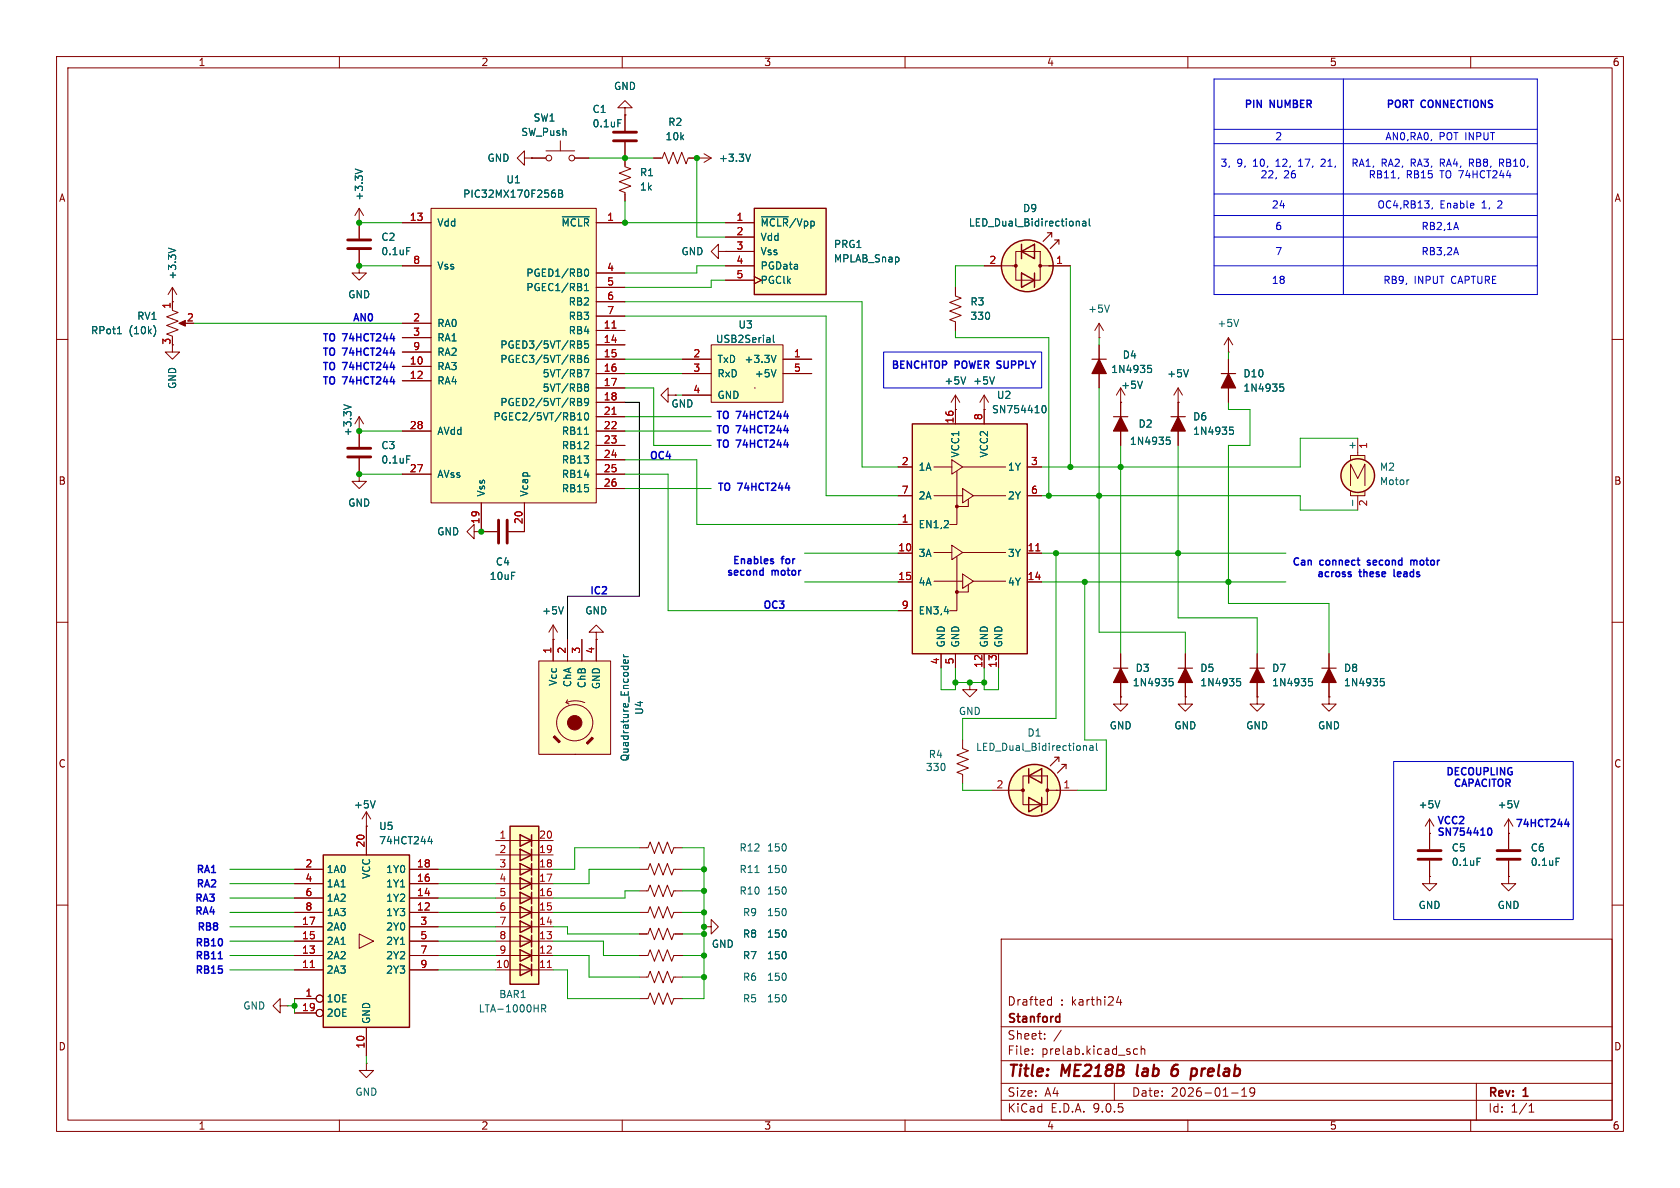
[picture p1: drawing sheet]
<svg xmlns="http://www.w3.org/2000/svg" width="297mm" height="210mm" viewBox="0 0 297 210" stroke-linecap="round" stroke-linejoin="round" font-family="sans-serif">
<g fill="none" stroke="#840000" stroke-width=".18">
<path d="M10 10h277v190h-277zM12 12h273v186h-273zM60 10v2M110 10v2M160 10v2M210 10v2M260 10v2M63.5 39.4h.1M63.5 36.8l-.8 1.3M63.5 36.8l.8 1.3M63.5 36.8v2.6M10 60h2"/>
<path d="M118.1 69.9v-1.3l-1.3 1.3 1.3 1.2v-1.2h1.3M119.4 69.9h.1M285 60h2M10 110h2M105.4 111.8h1.3l-1.3-1.3-1.3 1.3h1.3v1.2M105.4 113h.1M198.1 115.6v7.6M209.5 115.6v7.6M222.2 115.6v7.6M285 110h2M170.2 130.8v1.5l1 .4-2 .8 2 .7-2 .8 2 .8-2 .7 1 .4v1.5M171.4 120.7v1.2h1.3l-1.3 1.3-1.2-1.3h1.2"/>
<path d="M171.4 120.7h.1M222.2 123.2v1.3h1.3l-1.3 1.2-1.2-1.2h1.2M222.2 123.2h.1M234.9 123.2v1.3h1.3l-1.3 1.2-1.2-1.2h1.2M234.9 123.2h.1M113 149.9h1.6l.3-1.1 .8 2.1 .8-2.1 .7 2.1 .8-2.1 .7 2.1 .4-1h1.5M113 157.5h1.6l.3-1 .8 2 .8-2 .7 2 .8-2 .7 2 .4-1h1.5M113 153.7h1.6l.3-1 .8 2 .8-2 .7 2 .8-2 .7 2 .4-1h1.5M266.7 147.3h.1M266.7 154.9v1.3h1.3l-1.3 1.3-1.3-1.3h1.3M266.7 154.9h.1M266.7 144.8v5.3"/>
<path d="M266.7 152.1v2.8M266.7 144.8l-.8 1.3M266.7 144.8l.8 1.3M10 160h2M49.5 177.8v-1.3l-1.2 1.3 1.2 1.3v-1.3h1.3M50.8 177.8h.1M113 168.9h1.6l.3-1 .8 2 .8-2 .7 2 .8-2 .7 2 .4-1h1.5M113 161.3h1.6l.3-1 .8 2 .8-2 .7 2 .8-2 .7 2 .4-1h1.5M177 166h108v32h-108zM185.5 176.7l.4 .1M185.9 176.2v1.5M185.9 177.6l-.4 .1"/>
<path d="M197.7 176.1l-.3 1.1h.9M198.1 176.7v1M285 160h2M60 198v2M64.8 188v1.2h1.2l-1.2 1.3-1.3-1.3h1.3M64.8 188h.1M110 198v2M160 198v2M177 194.5h108M177 191.5h108M177 187.5h108M177 181.5h108"/>
<path d="M182.5 186.3v.1M182.5 185.5v.1M184.7 183.6v.1M184.7 182.8v.1M187.6 182.1l-1.3 2M197 191.5v3M201.1 185.5l-.4-.1-.3 .3v.4l.1 .2h.6M201.7 185.5l.3-.1 .3 .1 .1 .9M201.7 184.9v1.5M210 198v2M217.7 193.2h1.2M219.5 193.8h.9"/>
<path d="M219.5 192.7l.5-.4v1.5M221 192.4v.5l.1 .3h.4l.3-.3M221.7 192.4a.99 .99 0 0 1-.3 1.4h-.3M260 198v2M261 191.5v6.5M270.3 196.6h.9M270.3 195.5l.4-.4v1.5"/>
</g>
<path d="M201.2 188.2l-.2 1.9M208.1 189.1a.66 .66 0 0 0-1 .3M208.2 188.2a.91 .91 0 0 0-1 .9l-.1 .7 .1 .3a.66 .66 0 0 0 .9-.1M211.5 189l.1 .3-.2 .7" fill="none" stroke="#840000" stroke-width=".4"/>
<path d="M186.9 179.7l.4 .1M187.3 179.2v1.5M187.3 180.6l-.4 .1" fill="none" stroke="#840000" stroke-width=".3"/>
<path d="M264.7 150.4h4M264.7 151.9h4" fill="none" stroke="#840000" stroke-width=".51"/>
<path d="M62.8 29.9l1.3 .4M206.7 120h.6M218.7 120h.6M231.4 120h.6M206.9 120.4h.3l.2 .3-.1 .5h-.4M218.8 120.4h.3l.2 .3-.1 .5h-.4M231.5 120.4h.3l.2 .3-.1 .5h-.4M133.5 154.2h.7M268.5 141.5l-.4 1.3M275.1 151.7h.6" fill="none" stroke="#006464" stroke-width=".18"/>
<path d="M196.8 118.1h2.6M208.3 118.1h2.5M221 118.1h2.5" fill="none" stroke="#840000" stroke-width=".2"/>
<g fill="#840000" stroke="#840000" stroke-width=".2">
<path d="M198.1 118.1l1.3 2.6h-2.6z"/>
<path d="M209.5 118.1l1.3 2.6h-2.5z"/>
<path d="M222.2 118.1l1.3 2.6h-2.5z"/>
</g>
<path d="M90.2 146.1h5v27.9h-5z" fill="#ffffc2"/>
<g fill="none" stroke="#840000" stroke-width=".25">
<path d="M90.2 146.1h5v27.9h-5zM91.9 147.6l2.1 1-2.1 1zM91.9 150.1l2.1 1-2.1 1zM91.9 152.7l2.1 1-2.1 1zM91.9 155.2l2.1 1-2.1 1zM91.9 157.7l2.1 1.1-2.1 1zM94 147.6v2M94 150.1v2M94 152.7v2M94 155.2v2M94 157.7v2.1M91.9 160.3l2.1 1-2.1 1z"/>
<path d="M91.9 162.8l2.1 1-2.1 1zM91.9 165.4l2.1 1-2.1 1zM91.9 167.9l2.1 1-2.1 1zM91.9 170.4l2.1 1.1-2.1 1zM94 160.3v2M94 162.8v2M94 165.4v2M94 167.9v2M94 170.4v2.1"/>
</g>
<g fill="none" stroke="#840000" stroke-width=".18">
<path d="M209.5 123.2v1.3h1.3l-1.3 1.2-1.2-1.2h1.2M209.5 123.2h.1M87.6 148.6h10.2M87.6 151.1h10.2M87.6 153.7h10.2M87.6 158.8h10.2M87.6 156.2h10.2M252.7 147.3v2.8M252.7 152.1v2.8M87.6 163.8h10.2M87.6 166.4h10.2M87.6 168.9h10.2"/>
<path d="M87.6 171.5h10.2M87.6 161.3h10.2M113 176.5h1.6l.3-1 .8 2 .8-2 .7 2 .8-2 .7 2 .4-1h1.5M113 165.1h1.6l.3-1 .8 2 .8-2 .7 2 .8-2 .7 2 .4-1h1.5M113 172.7h1.6l.3-1 .8 2 .8-2 .7 2 .8-2 .7 2 .4-1h1.5"/>
</g>
<path d="M96.8 171h.7" fill="none" stroke="#a90000" stroke-width=".18"/>
<path d="M261.1 151.7h.6M95.8 178.3l.6-.1 .1-.2-.1-.3-.6-.1v1.3M96.1 178.3l.4 .6" fill="none" stroke="#006464" stroke-width=".18"/>
<path d="M250.7 150.4h4.1M250.7 151.9h4.1" fill="none" stroke="#840000" stroke-width=".51"/>
<path d="M57.1 151.1h15.3v30.5h-15.3z" fill="#ffffc2"/>
<g fill="none" stroke="#840000" stroke-width=".18">
<path d="M63.5 39.4v2.8M63.5 47v1.3h1.3l-1.3 1.2-1.3-1.2h1.3M63.5 47h.1M63.5 44.2v2.8M63.5 76.2h.1M63.5 73.7v2.5M63.5 73.7l-.8 1.2M63.5 73.7l.8 1.2M63.5 83.8v1.3h1.3l-1.3 1.3-1.3-1.3h1.3M63.5 83.8h.1M52.1 153.7h5M52.1 156.2h5"/>
<path d="M52.1 158.8h5M64.8 146.1v5M72.4 153.7h5.1M72.4 156.2h5.1M72.4 158.8h5.1M52.1 161.3h5M52.1 163.8h5M52.1 166.4h5M52.1 168.9h5M52.1 171.5h5M52.1 176.5h3.8M52.1 179.1h3.8"/>
<path d="M63.5 165.1l2.5 1.3-2.5 1.2zM72.4 161.3h5.1M72.4 163.8h5.1M72.4 166.4h5.1M72.4 168.9h5.1M72.4 171.5h5.1M64.8 181.6v5.1"/>
<circle cx="56.5" cy="179.1" r=".63"/>
<circle cx="56.5" cy="176.5" r=".63"/>
</g>
<path d="M57.1 151.1h15.3v30.5h-15.3z" fill="none" stroke="#840000" stroke-width=".25"/>
<path d="M54.9 171h.7" fill="none" stroke="#a90000" stroke-width=".18"/>
<path d="M71.9 43.8h.6M60.8 71.5l1.2 .5M75.7 148.7h.8M76.3 148.3v.9" fill="none" stroke="#006464" stroke-width=".18"/>
<path d="M61.5 42.4h4M61.5 43.9h4" fill="none" stroke="#840000" stroke-width=".51"/>
<path d="M76.2 36.8h29.2v52.1h-29.2z" fill="#ffffc2"/>
<g fill="none" stroke="#840000" stroke-width=".18">
<path d="M71.1 39.4h5.1M76.2 36.8h29.2v52.1h-29.2zM92.7 27.9v-1.2l-1.3 1.2 1.3 1.3v-1.3h1.3M94 27.9h.1M94 27.9h2.5M96.5 26.7h5.1M99.1 24.9v1.8M101.6 27.9h2.5M105.4 39.4h5.1M110.5 25.1v4.4l1 .3-2 .8 2 .8-2 .7 2 .8-2 .8 1 .3v1.6M110.5 20.3v2.8M115.6 27.9h1.5l.4-1 .7 2.1 .8-2.1 .8 2.1 .7-2.1 .8 2.1 .4-1.1h4"/>
<path d="M123.2 27.9h.1M124.5 27.2l1.2 .7M125.7 27.9l-1.2 .8M30.5 53.3h.1M30.5 54.9l1 .3-2 .8 2 .8-2 .7 2 .8-2 .8 1 .3v.3M30.5 50.8l-.8 1.3M30.5 50.8l.7 1.3M30.5 50.8v3.8M32 57.2h1M71.1 47h5.1M71.1 57.2h5.1M71.1 59.7h5.1"/>
<path d="M105.4 48.3h5.1M105.4 50.8h5.1M105.4 53.3h5.1M105.4 55.9h5.1M105.4 58.4h5.1M127 44.5v-1.3l-1.3 1.3 1.3 1.2v-1.2h1.3M128.3 44.5h.1M30.5 61v1.2h1.2l-1.2 1.3-1.3-1.3h1.3M63.5 76.2v2.8M71.1 62.2h5.1M71.1 64.8h5.1M71.1 67.3h5.1"/>
<path d="M71.1 76.2h5.1M105.4 76.2h5.1M105.4 61h5.1M105.4 63.5h5.1M105.4 66h5.1M105.4 68.6h5.1M105.4 71.1h5.1M105.4 73.7h5.1M105.4 78.7h5.1M63.5 81v2.8M71.1 83.8h5.1M83.8 94v-1.3l-1.3 1.3 1.3 1.3v-1.3h1.3"/>
<path d="M85.1 94h.1M85.1 88.9v5.1M85.1 94h2.8M92.7 88.9v5.1h-2.8M105.4 83.8h5.1M105.4 81.3h5.1M105.4 86.4h5.1M97.8 113h.1M97.8 110.5l-.8 1.3M97.8 110.5l.8 1.3M97.8 110.5v2.5M198.1 123.2v1.3h1.3l-1.3 1.2-1.3-1.2h1.3"/>
<path d="M198.1 123.2h.1M64.8 146.1h.1M64.8 143.5l-.8 1.3M64.8 143.5l.7 1.3M64.8 143.5v2.6M252.7 147.3h.1M252.7 154.9v1.3h1.3l-1.3 1.3-1.2-1.3h1.2M252.7 154.9h.1M252.7 144.8l-.7 1.3M252.7 144.8l.8 1.3M252.7 144.8v2.5M124.5 163.8h1.2v-1.2l1.3 1.2-1.3 1.3v-1.3"/>
<path d="M124.5 163.8h.1"/>
<circle cx="97" cy="27.9" r=".51"/>
<circle cx="101.1" cy="27.9" r=".51"/>
</g>
<g fill="none" stroke="#006464" stroke-width=".18">
<path d="M97.9 33.6h.2M98 34.1l.2 .2v.3l-.2 .3M98.8 33.6h.4l.2 .2-.2 .4 .2 .1 .1 .3-.3 .3h-.4zM98.8 34.2h.4M99.4 38.3h4.8M109.2 21.2h.6M132.7 27.2l-.4 1.3M20.8 59h.7M27.2 57.6a1.49 1.49 0 0 1 0 1.8M29.8 43.9l1.3 .4M103.3 51.4h.8M103.3 50.5l.4-.4v1.3"/>
<path d="M103.4 47.8l.2-.2a.68 .68 0 0 1 .5 .6 .68 .68 0 0 1-.5 .6l-.2-.2M102.1 74.2h.7M102.2 73.3l.3-.3v1.2M102.5 60.3l.3 .2-.3 .4 .3 .1v.3l-.2 .2h-.5M102.5 62.8l.3 .3-.3 .3 .3 .1v.3l-.2 .3h-.5M102.5 70.4l.3 .3-.3 .3 .3 .2v.3l-.2 .2h-.5M103.3 65.3h.8l-.5 1.3M103.3 76.8h.8M103.4 73.1l.2-.1a.68 .68 0 0 1 .5 .6 .68 .68 0 0 1-.5 .6l-.2-.1-.1-.3zM103.6 67.9h.2l.3 .2-.3 .3M103.6 68.4h.2M103.8 68.4l.3 .3v.2l-.2 .2-.3 .1"/>
<path d="M103.9 62.8l-.3 .1a.86 .86 0 0 0 0 1.2l.4-.1 .1-.5-.3-.2-.4 .1-.1 .1M104 60.3h-.6l-.1 .6 .2-.1h.4l.2 .2-.1 .4-.2 .1-.5-.1M104.1 71l-.3 .2h-.4l-.1-.2 .1-.5 .4-.1 .2 .2a.84 .84 0 0 1-.3 1.1h-.3M71.9 80.6h.6M99.6 107.3l-.4 1.2M66.3 141.5l-.4 1.3M254.5 141.5l-.4 1.3"/>
</g>
<path d="M108.2 58h.7M108.2 73.2h.7" fill="none" stroke="#a90000" stroke-width=".18"/>
<path d="M108.5 23.4h4M108.5 24.9h4M61.5 79.2h4M61.5 80.8h4M88.1 91.9v4.1M89.7 91.9v4.1" fill="none" stroke="#840000" stroke-width=".51"/>
<path d="M31.6 57.2l1.2-.6v1.1z" fill="#840000" stroke="#840000" stroke-width=".18"/>
<path d="M95.2 116.8h12.7v16.6h-12.7z" fill="#ffffc2"/>
<g fill="none" stroke="#840000" stroke-width=".18">
<path d="M95.2 116.8h12.7v16.6h-12.7zM97.8 113v3.8M100.3 113v3.8M102.9 113v3.8M105.4 113v3.8M234.9 115.6v7.6M100.1 124.2a4.4 4.4 0 0 1 3.3 0M100.1 124.2l.5 .3M100.3 123.7l-.2 .5M101.6 133.4h.1M175.3 139.7h5.5M180.8 137.2h4.4v5h-4.4z"/>
<path d="M186.7 139.7h3.8"/>
<circle cx="101.6" cy="127.8" r="3.2"/>
</g>
<g fill="#840000" stroke="#840000" stroke-width=".18">
<path d="M98 130l1.1 1.1-.3 .2-1-1z"/>
<path d="M103.6 131.3l1-1 .3 .3-1 1z"/>
<path d="M185.2 139.7h1.7z"/>
<circle cx="101.6" cy="127.8" r="1.27"/>
<circle cx="180.8" cy="139.7" r=".25"/>
<circle cx="185.2" cy="139.7" r=".25"/>
</g>
<path d="M110.2 115.7l.3 .4M110.2 116.1h.9M111 116.7l.1 .4-.2 .1h-.6v-.5l.2-.1 .1 .6M244.1 120h.6M191.6 131.9h.4l.1 .8M192.7 131.9h.5v.8M193.2 132.1l-.4 .1-.2 .2 .2 .3 .4-.1M193.8 131.4v1.1l.2 .2M244.2 120.4h.3l.2 .3-.1 .5h-.4" fill="none" stroke="#006464" stroke-width=".18"/>
<path d="M233.7 118.1h2.5M186.4 133.9h.8l-1.5 1.5M187.2 133.9v.7M187.7 135.1h.8l-1.6 1.6M188.5 135.1v.8" fill="none" stroke="#840000" stroke-width=".2"/>
<path d="M234.9 118.1l1.3 2.6h-2.5z" fill="#840000" stroke="#840000" stroke-width=".2"/>
<circle cx="182.9" cy="139.7" r="4.6" fill="#ffffc2" stroke="#ffffc2" stroke-width=".18"/>
<g fill="none" stroke="#840000" stroke-width=".25">
<path d="M181.9 137.2l2.2-1.3v2.5zM181.9 135.9v2.5M181.9 141l2.2 1.2-2.2 1.3zM184.1 141v2.5"/>
<circle cx="182.9" cy="139.7" r="4.6"/>
</g>
<path d="M161.3 74.9h20.3v40.7h-20.3z" fill="#ffffc2"/>
<g fill="none" stroke="#840000" stroke-width=".25">
<path d="M180.6 48.3l2.3 1.2-2.3 1.3zM180.6 44.5l2.3-1.3v2.5zM180.6 43.2v2.5M182.9 48.3v2.5M161.3 74.9h20.3v40.7h-20.3z"/>
<circle cx="181.6" cy="47" r="4.6"/>
</g>
<g fill="none" stroke="#840000" stroke-width=".18">
<path d="M174 47h5.6M179.6 44.5h4.3v5h-4.3zM185.4 47h3.8M194.3 59.7h.1M194.3 57.2l-.8 1.2M194.3 57.2l.8 1.2M194.3 57.2v2.5M168.9 72.4h.1M168.9 69.9v5M168.9 69.9l-.8 1.2M168.9 69.9l.8 1.2M174 72.4h.1"/>
<path d="M174 69.9v5M174 69.9l-.8 1.2M174 69.9l.8 1.2M208.3 71.1v7.6M158.7 82.6h2.6M158.7 87.6h2.6M158.7 92.7h2.6M158.7 97.8h2.6M165.1 82.6h3.2M165.1 87.6h5.1M165.1 97.7h3.2M168.3 81.3l1.9 1.3-1.9 1.2z"/>
<path d="M168.3 96.4l1.9 1.3-1.9 1.2zM169.2 83.3v9.4h-1.3M169.2 98.4v9.6h-1.3M170.2 86.4l1.9 1.2-1.9 1.3zM170.2 82.6h7.6M170.2 97.7h7.6M171.2 88.3v1.2h-2M172.1 87.6h5.7M181.6 82.6h2.5M181.6 87.6h2.5M181.6 97.8h2.5M158.7 102.9h2.6"/>
<path d="M158.7 108h2.6M165.1 102.7h5.1M166.4 115.6v2.5M168.9 115.6v2.5M170.2 101.5l1.9 1.2-1.9 1.3zM171.2 103.4v1.2h-2M172.1 102.7h5.7M174 115.6v2.5M176.5 115.6v2.5M181.6 102.9h2.5"/>
</g>
<g fill="#840000" stroke="#840000" stroke-width=".18">
<path d="M183.9 47h1.8z"/>
<circle cx="169.2" cy="89.5" r=".25"/>
<circle cx="169.2" cy="104.6" r=".25"/>
<circle cx="179.6" cy="47" r=".25"/>
<circle cx="183.9" cy="47" r=".25"/>
</g>
<path d="M183.1 97.4h.7" fill="none" stroke="#a90000" stroke-width=".18"/>
<path d="M190.3 39.2h.5v.7M191.4 39.2h.5l.1 .7M192 39.4l-.5 .1-.1 .1 .1 .3h.5M192.6 38.7v1.1l.1 .1M196.1 53.9l-.4 1.3M170.7 66.6l-.4 1.3M175.8 66.6l-.4 1.3M184.4 71.8l.1-.1a.68 .68 0 0 1 .4 .6 .68 .68 0 0 1-.4 .7 .84 .84 0 0 1-.1-1.2zM217.4 75.5h.6M217.5 76h.3l.3 .2-.2 .5-.4 .1" fill="none" stroke="#006464" stroke-width=".18"/>
<path d="M185.2 41.1h.7l-1.5 1.6M185.9 41.1v.8M186.4 42.4h.8l-1.5 1.5M187.2 42.4v.8M207 73.7h2.5" fill="none" stroke="#840000" stroke-width=".2"/>
<path d="M208.3 73.7l1.2 2.5h-2.5z" fill="#840000" stroke="#840000" stroke-width=".2"/>
<circle cx="181.6" cy="47" r="4.6" fill="#ffffc2" stroke="#ffffc2" stroke-width=".18"/>
<path d="M133.3 36.8h12.7v15.3h-12.7z" fill="#ffffc2"/>
<path d="M133.3 36.8h12.7v15.3h-12.7z" fill="none" stroke="#840000" stroke-width=".25"/>
<path d="M128.3 39.4h5M128.3 41.9h5M128.3 44.5h5M128.3 47h5M128.3 49.5h5M133.3 48.9l1.3 .6-1.3 .7M168.9 50.8v1.5l1 .4-2 .8 2 .7-2 .8 2 .8-2 .7 1 .4v1.5" fill="none" stroke="#840000" stroke-width=".18"/>
<path d="M134.6 38.3h4.8" fill="none" stroke="#006464" stroke-width=".18"/>
<path d="M125.7 61h12.7v10.1h-12.7z" fill="#ffffc2"/>
<g fill="none" stroke="#840000" stroke-width=".18">
<path d="M110.5 19.1h1.3l-1.3-1.3-1.3 1.3h1.3v1.2M110.5 20.3h.1M217.2 59.7l-.8 1.3M217.2 59.7l.7 1.3M217.2 59.7v2.5M120.6 63.5h5.1M120.6 66h5.1M120.6 69.9h5.1M125.7 61h12.7v10.1h-12.7zM133.3 68.6h.1M138.4 63.5h5.1M138.4 66h5.1"/>
<path d="M217.2 62.2h.1M217.2 63.5v7.6"/>
</g>
<path d="M136.1 59.7v.8M136.1 60h-.1M136.7 59.3v1l.2 .2M219 56.5l-.4 1.2M136.1 60.5h-.1M137.2 62.8l-.4 1.3M137.2 65.3l-.4 1.3M226.3 67.9h.6M226.4 68.4h.3l.3 .2-.2 .5-.4 .1" fill="none" stroke="#006464" stroke-width=".18"/>
<path d="M215.9 66h2.5" fill="none" stroke="#840000" stroke-width=".2"/>
<path d="M217.2 66l1.2 2.6h-2.5z" fill="#840000" stroke="#840000" stroke-width=".2"/>
<g fill="#ffffc2">
<path d="M238.8 80.5h2.5v.8h-2.5z"/>
<path d="M238.8 86.9h2.5v.7h-2.5z"/>
</g>
<circle cx="240" cy="84.1" r="2.97" fill="#ffffc2" stroke="#ffffc2" stroke-width=".18"/>
<g fill="none" stroke="#840000" stroke-width=".18">
<path d="M63.5 39.4h.1M63.5 39.4v2.8M71.1 39.4h5.1M94 27.9h.1M94 27.9h2.5M101.6 27.9h2.5M105.4 39.4h5.1M110.5 20.3h.1M110.5 20.3v2.8M110.5 25.1v4.1M110.5 34.3v1.3M115.6 27.9h1.2"/>
<path d="M121.9 27.9h1.3M123.2 27.9h.1M128.3 39.4h5M30.5 53.3h.1M30.5 53.3v1.3M63.5 47h.1M63.5 44.2v2.8M71.1 47h5.1M71.1 57.2h5.1M71.1 59.7h5.1M105.4 48.3h5.1M105.4 50.8h5.1"/>
<path d="M105.4 53.3h5.1M105.4 55.9h5.1M105.4 58.4h5.1M128.3 44.5h.1M128.3 47h5M128.3 41.9h5M128.3 44.5h5M128.3 49.5h5M133.3 48.9l1.3 .6-1.3 .7M168.9 50.8v1.3M168.9 57.2v1.2M174 47h3"/>
<path d="M185.4 47h3.8M63.5 76.2h.1M63.5 76.2v2.8M71.1 62.2h5.1M71.1 64.8h5.1M71.1 67.3h5.1M71.1 76.2h5.1M105.4 76.2h5.1M105.4 61h5.1M105.4 63.5h5.1M105.4 66h5.1M105.4 68.6h5.1"/>
<path d="M105.4 71.1h5.1M105.4 73.7h5.1M105.4 78.7h5.1M119.4 69.9h.1M120.6 63.5h5.1M120.6 66h5.1M120.6 69.9h5.1M138.4 63.5h5.1M138.4 66h5.1M168.9 72.4h.1M168.9 72.4v2.5M174 72.4h.1"/>
<path d="M174 72.4v2.5M194.3 61v7.6M198.1 71.1h.1M198.1 68.6l-.7 1.3M198.1 68.6l.8 1.3M198.1 68.6v10.1M208.3 71.1h.1M208.3 68.6l-.8 1.3M208.3 68.6l.7 1.3M208.3 68.6v5.1M208.3 76.2v2.5M217.2 63.5v2.5"/>
<path d="M217.2 68.6v2.5M240 77.5v3M63.5 83.8h.1M63.5 81v2.8M71.1 83.8h5.1M85.1 94h.1M85.1 94h2.8M85.1 88.9v5.1M92.7 88.9v5.1h-2.8M105.4 83.8h5.1M105.4 81.3h5.1M105.4 86.4h5.1"/>
<path d="M158.7 82.6h2.6M158.7 87.6h2.6M158.7 92.7h2.6M158.7 97.8h2.6M181.6 82.6h2.5M181.6 87.6h2.5M181.6 97.8h2.5M238.8 81.3v-.8h2.5v.8M238.8 85.9v-3.9l1.2 2.6 1.3-2.6v3.9M238.8 86.9v.7h2.5v-.7M240 87.6v2.6M97.8 113h.1"/>
<path d="M97.8 113v3.8M100.3 113v3.8M102.9 113v3.8M105.4 113h.1M105.4 113v3.8M158.7 102.9h2.6M158.7 108h2.6M166.4 115.6v2.5M168.9 115.6v2.5M174 115.6v2.5M176.5 115.6v2.5M181.6 102.9h2.5"/>
<path d="M198.1 115.6v2.5M209.5 115.6v2.5M222.2 115.6v2.5M234.9 115.6v2.5M198.1 123.2h.1M198.1 120.7v2.5M209.5 123.2h.1M209.5 120.7v2.5M222.2 123.2h.1M222.2 120.7v2.5M234.9 123.2h.1M234.9 120.7v2.5"/>
<path d="M52.1 153.7h5M52.1 156.2h5M52.1 158.8h5M64.8 146.1h.1M64.8 146.1v5M72.4 153.7h5.1M72.4 156.2h5.1M72.4 158.8h5.1M252.7 147.3h.1M252.7 154.9h.1M252.7 147.3v2.8M252.7 152.1v2.8"/>
<path d="M266.7 154.9h.1M266.7 147.3h.1M266.7 147.3v2.8M266.7 152.1v2.8M52.1 161.3h5M52.1 163.8h5M52.1 166.4h5M52.1 168.9h5M52.1 171.5h5M52.1 176.5h3.8M52.1 179.1h3.8M72.4 161.3h5.1"/>
<path d="M72.4 163.8h5.1M72.4 166.4h5.1M72.4 168.9h5.1M72.4 171.5h5.1M113 168.9h1.3M113 165.1h1.3M119.4 168.9h1.2M119.4 165.1h1.2M124.5 163.8h.1M64.8 181.6v5.1"/>
<circle cx="56.5" cy="179.1" r=".63"/>
<circle cx="56.5" cy="176.5" r=".63"/>
</g>
<circle cx="240" cy="84.1" r="2.97" fill="none" stroke="#840000" stroke-width=".25"/>
<g fill="none" stroke="#006464" stroke-width=".18">
<path d="M62.8 29.9l1.3 .4M97.9 33.6h.2M98 34.1l.2 .2v.3l-.2 .3M98.8 33.6h.4l.2 .2-.2 .4 .2 .1 .1 .3-.3 .3h-.4zM98.8 34.2h.4M99.4 38.3h4.8M109.2 21.2h.6M132.7 27.2l-.4 1.3M134.6 38.3h4.8M190.3 39.2h.5v.7M191.4 39.2h.5l.1 .7M192 39.4l-.5 .1-.1 .1 .1 .3h.5"/>
<path d="M192.6 38.7v1.1l.1 .1M20.8 59h.7M27.2 57.6a1.49 1.49 0 0 1 0 1.8M29.8 43.9l1.3 .4M71.9 43.8h.6M103.3 51.4h.8M103.3 50.5l.4-.4v1.3M103.4 47.8l.2-.2a.68 .68 0 0 1 .5 .6 .68 .68 0 0 1-.5 .6l-.2-.2M136.1 59.7v.8M136.1 60h-.1M136.7 59.3v1l.2 .2M60.8 71.5l1.2 .5"/>
<path d="M102.1 74.2h.7M102.2 73.3l.3-.3v1.2M102.5 60.3l.3 .2-.3 .4 .3 .1v.3l-.2 .2h-.5M102.5 62.8l.3 .3-.3 .3 .3 .1v.3l-.2 .3h-.5M102.5 70.4l.3 .3-.3 .3 .3 .2v.3l-.2 .2h-.5M103.3 65.3h.8l-.5 1.3M103.3 76.8h.8M103.4 73.1l.2-.1a.68 .68 0 0 1 .5 .6 .68 .68 0 0 1-.5 .6l-.2-.1-.1-.3zM103.6 67.9h.2l.3 .2-.3 .3M103.6 68.4h.2M103.8 68.4l.3 .3v.2l-.2 .2-.3 .1M103.9 62.8l-.3 .1a.86 .86 0 0 0 0 1.2l.4-.1 .1-.5-.3-.2-.4 .1-.1 .1"/>
<path d="M104 60.3h-.6l-.1 .6 .2-.1h.4l.2 .2-.1 .4-.2 .1-.5-.1M104.1 71l-.3 .2h-.4l-.1-.2 .1-.5 .4-.1 .2 .2a.84 .84 0 0 1-.3 1.1h-.3M136.1 60.5h-.1M137.2 62.8l-.4 1.3M137.2 65.3l-.4 1.3M170.7 66.6l-.4 1.3M175.8 66.6l-.4 1.3M184.4 71.8l.1-.1a.68 .68 0 0 1 .4 .6 .68 .68 0 0 1-.4 .7 .84 .84 0 0 1-.1-1.2zM202 67.4l-.5 1.3M202.9 64.6h.6M203 65.1h.3l.3 .2-.1 .5-.5 .1M206.2 77.3h.6"/>
<path d="M206.3 77.8h.3l.3 .2-.1 .5-.5 .1M210.1 65.3l-.4 1.3M217.4 75.5h.6M217.5 76h.3l.3 .2-.2 .5-.4 .1M226.3 67.9h.6M226.4 68.4h.3l.3 .2-.2 .5-.4 .1M71.9 80.6h.6M239.1 88.4v1M249 84.8h.1M99.6 107.3l-.4 1.2M110.2 115.7l.3 .4M110.2 116.1h.9"/>
<path d="M111 116.7l.1 .4-.2 .1h-.6v-.5l.2-.1 .1 .6M206.7 120h.6M218.7 120h.6M231.4 120h.6M244.1 120h.6M206.9 120.4h.3l.2 .3-.1 .5h-.4M218.8 120.4h.3l.2 .3-.1 .5h-.4M231.5 120.4h.3l.2 .3-.1 .5h-.4M244.2 120.4h.3l.2 .3-.1 .5h-.4M66.3 141.5l-.4 1.3M75.7 148.7h.8M76.3 148.3v.9"/>
<path d="M254.5 141.5l-.4 1.3M261.1 151.7h.6M268.5 141.5l-.4 1.3M275.1 151.7h.6"/>
</g>
<path d="M193 63.5h2.6M196.8 73.7h2.6" fill="none" stroke="#840000" stroke-width=".2"/>
<g fill="#840000" stroke="#840000" stroke-width=".2">
<path d="M198.1 73.7l1.3 2.5h-2.6z"/>
<path d="M194.3 63.5l1.3 2.5h-2.6z"/>
</g>
<g fill="none" stroke="#0000c2" stroke-width=".18">
<path d="M214.6 14h57.2v38.1h-57.2zM237.5 14v38.1M214.6 22.9h57.2M214.6 25.4h57.2M214.6 34.3h57.2M214.6 38.1h57.2M229.6 29.4h.7M229.7 28.4l-.1 .1M233.7 28.1l-.1 .2M234.2 28.7l-.7 .7h.8M247.3 31.4l-.1 .2M253.2 36.7l-.1 .3"/>
<path d="M265.1 28.8h.5M265.6 28.1h-.5v1.3M214.6 41.9h57.2M214.6 47h57.2M156.2 62.2h27.9v6.4h-27.9zM246.4 134.6h31.7v28h-31.7z"/>
</g>
<g fill="none" stroke="#009600" stroke-width=".18">
<path d="M63.5 39.4h7.6M104.1 27.9h11.5M110.5 35.6v3.8h17.8M123.2 27.9v14h5.1M34.3 57.2h36.8M63.5 47h7.6M110.5 55.9h35.5v31.7h12.7M110.5 53.3h41.9v29.3h6.3M128.3 47h-5.1v1.3h-12.7M128.3 49.5h-2.6v1.3h-15.2M168.9 58.4v1.3h16.5v27.9M174 47h-5.1v3.8"/>
<path d="M189.2 47v35.6M194.3 59.7v1.3M63.5 76.2h7.6M110.5 73.7h15.2M110.5 76.2h15.2M110.5 68.6h5.1v10.1h10.1M110.5 63.5h10.1M110.5 66h10.1M119.4 69.9h1.2M194.3 68.6v43.2h15.2v3.8M198.1 78.7v36.9M208.3 78.7v30.5h13.9v6.4"/>
<path d="M217.2 71.1v1.3h3.8v6.3h-3.8v28h17.7v8.9M217.2 62.2v1.3M240 77.5h-10.1v5.1h-45.8M63.5 83.8h7.6M110.5 83.8h7.6v24.2h40.6M110.5 81.3h12.7v11.4h35.5M110.5 86.4h15.2M142.2 97.8h16.5M184.1 97.8h43.2M184.1 87.6h45.8v2.6h10.1M186.7 97.8v29.2h-16.5v3.8M142.2 102.9h16.5"/>
<path d="M166.4 118.1v3.8h2.5v-3.8M174 118.1v3.8h2.5v-3.8M184.1 102.9h43.2M191.8 102.9v27.9h3.8v8.9h-5.1M168.9 120.7h5.1M170.2 138.4v1.3h5.1M40.6 158.8h11.5M40.6 156.2h11.5M40.6 153.7h11.5M77.5 158.8h10.1M77.5 156.2h10.1M77.5 153.7h10.1"/>
<path d="M113 157.5h-2.5v1.3h-12.7M113 153.7h-8.9v2.5h-6.3M113 149.9h-11.4v3.8h-3.8M120.6 153.7h3.9M120.6 149.9h3.9v26.6h-3.9M120.6 157.5h3.9M40.6 168.9h11.5M40.6 161.3h11.5M40.6 171.5h11.5M40.6 166.4h11.5M40.6 163.8h11.5M50.8 177.8h1.3"/>
<path d="M52.1 176.5v2.6M77.5 168.9h10.1M77.5 161.3h10.1M77.5 171.5h10.1M77.5 166.4h10.1M77.5 163.8h10.1M97.8 168.9h6.3v3.8h8.9M97.8 166.4h8.9v2.5h6.3M97.8 161.3h15.2M97.8 171.5h2.5v5h12.7M97.8 163.8h2.5v1.3h12.7M120.6 168.9h3.9"/>
<path d="M120.6 161.3h3.9M120.6 172.7h3.9M120.6 165.1h3.9M64.8 186.7v1.3"/>
</g>
<path d="M110.5 71.1h2.5v34.3h-12.7v7.6" fill="none" stroke="#000" stroke-width=".18"/>
<g fill="none" stroke="#0000c2" stroke-width=".25">
<path d="M69 59.8h.8M69 67.5h.8M69 64.9h.8M69 62.4h.8M138.6 78.6h.8M138.6 73.6h.8M138.6 76.1h.8M136.7 99.3v.3M138.8 86.3h.8M249.4 99v.9M249.9 99.1l-.3-.1-.2 .2M263.2 146.4h.1a.68 .68 0 0 1 .4 .6 .68 .68 0 0 1-.4 .7 .84 .84 0 0 1-.1-1.3z"/>
<path d="M276.9 144.8l-.3 .9h.8M277.2 145.3v.8M38.6 169.5h.7"/>
</g>
<path d="M108.2 58h.7M108.2 73.2h.7M183.1 97.4h.7M54.9 171h.7" fill="none" stroke="#a90000" stroke-width=".18"/>
<g fill="#009600" stroke="#009600" stroke-width=".18">
<circle cx="52.1" cy="177.8" r=".46"/>
<circle cx="63.5" cy="83.8" r=".46"/>
<circle cx="63.5" cy="76.2" r=".46"/>
<circle cx="124.5" cy="168.9" r=".46"/>
<circle cx="124.5" cy="161.3" r=".46"/>
<circle cx="124.5" cy="172.7" r=".46"/>
<circle cx="124.5" cy="165.1" r=".46"/>
<circle cx="124.5" cy="163.8" r=".46"/>
<circle cx="124.5" cy="157.5" r=".46"/>
<circle cx="124.5" cy="153.7" r=".46"/>
<circle cx="63.5" cy="39.4" r=".46"/>
<circle cx="110.5" cy="39.4" r=".46"/>
<circle cx="85.1" cy="94" r=".46"/>
<circle cx="123.2" cy="27.9" r=".46"/>
<circle cx="110.5" cy="27.9" r=".46"/>
<circle cx="63.5" cy="47" r=".46"/>
<circle cx="217.2" cy="102.9" r=".46"/>
<circle cx="208.3" cy="97.8" r=".46"/>
<circle cx="171.4" cy="120.7" r=".46"/>
<circle cx="174" cy="120.7" r=".46"/>
<circle cx="168.9" cy="120.7" r=".46"/>
<circle cx="189.2" cy="82.6" r=".46"/>
<circle cx="185.4" cy="87.6" r=".46"/>
<circle cx="198.1" cy="82.6" r=".46"/>
<circle cx="194.3" cy="87.6" r=".46"/>
<circle cx="186.7" cy="97.8" r=".46"/>
<circle cx="191.8" cy="102.9" r=".46"/>
</g>
<g font-size="2.8" fill="#840000">
<text x="178" y="190.9">Title:</text>
<text x="187.7" y="190.9">ME218B</text>
<text x="201.8" y="190.9">lab</text>
<text x="208.8" y="190.9">6</text>
<text x="213" y="190.9">prelab</text>
</g>
<g font-size="2.1" fill="#840000">
<text x="178" y="178">Drafted</text>
<text x="187.4" y="178">: karthi24</text>
<text x="178" y="184">Sheet:</text>
<text x="178" y="181.2">Stanford</text>
<text x="178" y="186.7">File:</text>
<text x="184.1" y="186.7">prelab.kicad_sch</text>
<text x="178" y="196.9">KiCad</text>
<text x="178" y="194.1">Size:</text>
<text x="184.7" y="194.1">A4</text>
<text x="185.7" y="196.9">E.D.A.</text>
<text x="193.3" y="196.9">9.0.5</text>
<text x="200" y="194.1">Date:</text>
<text x="207" y="194.1">2026-01-19</text>
<text x="263" y="194.3">Rev:</text>
<text x="263" y="196.9">Id:</text>
<text x="267.1" y="196.9">1/1</text>
<text x="269.4" y="194.3">1</text>
</g>
<g font-size="1.8" fill="#840000">
<text x="35" y="11.9">1</text>
<text x="85" y="11.9">2</text>
<text x="135" y="11.9">3</text>
<text x="185" y="11.9">4</text>
<text x="235" y="11.9">5</text>
<text x="285" y="11.9">6</text>
<text x="10.3" y="35.9">A</text>
<text x="285.3" y="35.9">A</text>
<text x="10.3" y="85.9">B</text>
<text x="285.3" y="85.9">B</text>
<text x="10.3" y="135.9">C</text>
<text x="285.3" y="135.9">C</text>
<text x="10.3" y="185.9">D</text>
<text x="285.3" y="185.9">D</text>
<text x="35" y="199.9">1</text>
<text x="85" y="199.9">2</text>
<text x="135" y="199.9">3</text>
<text x="185" y="199.9">4</text>
<text x="235" y="199.9">5</text>
<text x="285" y="199.9">6</text>
</g>
<g font-size="1.8" fill="#006464">
<text x="108.5" y="16.1">GND</text>
<text x="94.2" y="21.7">SW1</text>
<text x="104.7" y="20.2">C1</text>
<text x="104.7" y="22.7">0.1uF</text>
<text x="118" y="22.5">R2</text>
<text x="86.1" y="28.8">GND</text>
<text x="92.1" y="24.2">SW_Push</text>
<text x="117.6" y="25">10k</text>
<text x="127" y="28.8">+3.3V</text>
<text x="64.4" y="35.6" transform="rotate(-90 64.4 35.6)">+3.3V</text>
<text x="81.8" y="35.2">PIC32MX170F256B</text>
<text x="89.4" y="32.6">U1</text>
<text x="113" y="31.3">R1</text>
<text x="113" y="33.9">1k</text>
<text x="77.2" y="40.2">Vdd</text>
<text x="99.2" y="40.2">~{MCLR}</text>
<text x="134.4" y="40.2">~{MCLR}/Vpp</text>
<text x="171.2" y="40.2">LED_Dual_Bidirectional</text>
<text x="180.8" y="37.7">D9</text>
<text x="67.3" y="42.8">C2</text>
<text x="67.3" y="45.3">0.1uF</text>
<text x="77.2" y="47.9">Vss</text>
<text x="120.4" y="45.3">GND</text>
<text x="134.4" y="42.8">Vdd</text>
<text x="134.4" y="45.3">Vss</text>
<text x="134.4" y="47.9">PGData</text>
<text x="147.3" y="44">PRG1</text>
<text x="147.3" y="46.6">MPLAB_Snap</text>
<text x="31.3" y="49.5" transform="rotate(-90 31.3 49.5)">+3.3V</text>
<text x="61.5" y="52.9">GND</text>
<text x="92.9" y="49.1">PGED1/RB0</text>
<text x="92.9" y="51.7">PGEC1/RB1</text>
<text x="134.4" y="50.4">PGClk</text>
<text x="16" y="59.3">RPot1</text>
<text x="22.8" y="59.3">(10k)</text>
<text x="24.2" y="56.7">RV1</text>
<text x="77.2" y="58">RA0</text>
<text x="100.4" y="54.2">RB2</text>
<text x="100.4" y="56.7">RB3</text>
<text x="100.4" y="59.3">RB4</text>
<text x="130.5" y="58.3">U3</text>
<text x="171.5" y="54.2">R3</text>
<text x="171.5" y="56.7">330</text>
<text x="192.3" y="55.5">+5V</text>
<text x="215.1" y="58">+5V</text>
<text x="77.2" y="60.6">RA1</text>
<text x="77.2" y="63.1">RA2</text>
<text x="77.2" y="65.6">RA3</text>
<text x="88.3" y="61.8">PGED3/5VT/RB5</text>
<text x="88.3" y="64.4">PGEC3/5VT/RB6</text>
<text x="126.5" y="60.8">USB2Serial</text>
<text x="126.7" y="64.4">TxD</text>
<text x="131.5" y="64.4">+3.3V</text>
<text x="198.4" y="63.6">D4</text>
<text x="31.3" y="68.9" transform="rotate(-90 31.3 68.9)">GND</text>
<text x="77.2" y="68.2">RA4</text>
<text x="88.3" y="72">PGED2/5VT/RB9</text>
<text x="95.8" y="66.9">5VT/RB7</text>
<text x="95.8" y="69.4">5VT/RB8</text>
<text x="126.7" y="66.9">RxD</text>
<text x="126.7" y="70.7">GND</text>
<text x="133.3" y="66.9">+5V</text>
<text x="166.9" y="68.2">+5V</text>
<text x="172" y="68.2">+5V</text>
<text x="176.1" y="70.7">U2</text>
<text x="196.4" y="66.1">1N4935</text>
<text x="198.1" y="68.9">+5V</text>
<text x="206.2" y="66.9">+5V</text>
<text x="219.7" y="66.9">D10</text>
<text x="219.7" y="69.4">1N4935</text>
<text x="62.3" y="77.2" transform="rotate(-90 62.3 77.2)">+3.3V</text>
<text x="77.2" y="77.1">AVdd</text>
<text x="87.1" y="74.5">PGEC2/5VT/RB10</text>
<text x="99.2" y="77.1">RB11</text>
<text x="118.6" y="72.2">GND</text>
<text x="175.3" y="73.3">SN754410</text>
<text x="201.2" y="75.8">D2</text>
<text x="210.8" y="74.5">D6</text>
<text x="210.8" y="77.1">1N4935</text>
<text x="67.3" y="79.6">C3</text>
<text x="67.3" y="82.1">0.1uF</text>
<text x="99.2" y="79.6">RB12</text>
<text x="99.2" y="82.1">RB13</text>
<text x="162.3" y="83.4">1A</text>
<text x="169.8" y="81" transform="rotate(-90 169.8 81)">VCC1</text>
<text x="174.9" y="81" transform="rotate(-90 174.9 81)">VCC2</text>
<text x="178.1" y="83.4">1Y</text>
<text x="199.7" y="78.8">1N4935</text>
<text x="239.8" y="79.6" transform="rotate(-90 239.8 79.6)">+</text>
<text x="243.8" y="83.4">M2</text>
<text x="61.5" y="89.8">GND</text>
<text x="77.2" y="84.7">AVss</text>
<text x="86" y="87.9" transform="rotate(-90 86 87.9)">Vss</text>
<text x="93.6" y="87.9" transform="rotate(-90 93.6 87.9)">Vcap</text>
<text x="99.2" y="84.7">RB14</text>
<text x="99.2" y="87.2">RB15</text>
<text x="162.3" y="88.5">2A</text>
<text x="178.1" y="88.5">2Y</text>
<text x="243.8" y="86">Motor</text>
<text x="77.2" y="94.8">GND</text>
<text x="162.3" y="93.6">EN1,2</text>
<text x="87.6" y="100.2">C4</text>
<text x="162.3" y="98.7">3A</text>
<text x="178.1" y="98.7">3Y</text>
<text x="86.5" y="102.7">10uF</text>
<text x="162.3" y="103.7">4A</text>
<text x="178.1" y="103.7">4Y</text>
<text x="95.8" y="108.8">+5V</text>
<text x="103.4" y="108.8">GND</text>
<text x="162.3" y="108.8">EN3,4</text>
<text x="167.2" y="114.6" transform="rotate(-90 167.2 114.6)">GND</text>
<text x="169.8" y="114.6" transform="rotate(-90 169.8 114.6)">GND</text>
<text x="174.9" y="114.6" transform="rotate(-90 174.9 114.6)">GND</text>
<text x="177.4" y="114.6" transform="rotate(-90 177.4 114.6)">GND</text>
<text x="200.7" y="119">D3</text>
<text x="212.1" y="119">D5</text>
<text x="224.8" y="119">D7</text>
<text x="237.5" y="119">D8</text>
<text x="98.7" y="121.3" transform="rotate(-90 98.7 121.3)">Vcc</text>
<text x="101.2" y="121.6" transform="rotate(-90 101.2 121.6)">ChA</text>
<text x="103.7" y="121.7" transform="rotate(-90 103.7 121.7)">ChB</text>
<text x="106.3" y="121.9" transform="rotate(-90 106.3 121.9)">GND</text>
<text x="200.2" y="121.5">1N4935</text>
<text x="212.1" y="121.5">1N4935</text>
<text x="224.8" y="121.5">1N4935</text>
<text x="237.5" y="121.5">1N4935</text>
<text x="113.9" y="126.5" transform="rotate(-90 113.9 126.5)">U4</text>
<text x="169.4" y="126.6">GND</text>
<text x="181.5" y="130.4">D1</text>
<text x="196.1" y="129.1">GND</text>
<text x="207.5" y="129.1">GND</text>
<text x="220.2" y="129.1">GND</text>
<text x="232.9" y="129.1">GND</text>
<text x="111.4" y="134.7" transform="rotate(-90 111.4 134.7)">Quadrature_Encoder</text>
<text x="163.6" y="136.5">330</text>
<text x="164.1" y="134.2">R4</text>
<text x="172.4" y="132.9">LED_Dual_Bidirectional</text>
<text x="62.5" y="143.1">+5V</text>
<text x="250.7" y="143.1">+5V</text>
<text x="264.7" y="143.1">+5V</text>
<text x="66.9" y="146.9">U5</text>
<text x="66.9" y="149.5">74HCT244</text>
<text x="57.7" y="154.5">1A0</text>
<text x="65.6" y="155.5" transform="rotate(-90 65.6 155.5)">VCC</text>
<text x="68.2" y="154.5">1Y0</text>
<text x="130.6" y="150.7">R12</text>
<text x="130.6" y="154.5">R11</text>
<text x="135.5" y="150.7">150</text>
<text x="135.5" y="154.5">150</text>
<text x="256.5" y="150.7">C5</text>
<text x="256.5" y="153.3">0.1uF</text>
<text x="270.5" y="150.7">C6</text>
<text x="270.5" y="153.3">0.1uF</text>
<text x="57.7" y="157.1">1A1</text>
<text x="57.7" y="159.6">1A2</text>
<text x="68.2" y="157.1">1Y1</text>
<text x="68.2" y="159.6">1Y2</text>
<text x="130.6" y="158.3">R10</text>
<text x="135.5" y="158.3">150</text>
<text x="250.7" y="160.9">GND</text>
<text x="264.7" y="160.9">GND</text>
<text x="57.7" y="162.2">1A3</text>
<text x="57.7" y="164.7">2A0</text>
<text x="57.7" y="167.2">2A1</text>
<text x="68.2" y="162.2">1Y3</text>
<text x="68.2" y="164.7">2Y0</text>
<text x="68.2" y="167.2">2Y1</text>
<text x="125.7" y="167.7">GND</text>
<text x="131.2" y="162.2">R9</text>
<text x="131.2" y="166">R8</text>
<text x="135.5" y="162.2">150</text>
<text x="135.5" y="166">150</text>
<text x="57.7" y="169.8">2A2</text>
<text x="57.7" y="172.3">2A3</text>
<text x="68.2" y="169.8">2Y2</text>
<text x="68.2" y="172.3">2Y3</text>
<text x="131.2" y="169.8">R7</text>
<text x="131.2" y="173.6">R6</text>
<text x="135.5" y="169.8">150</text>
<text x="135.5" y="173.6">150</text>
<text x="42.9" y="178.7">GND</text>
<text x="57.7" y="177.4">1OE</text>
<text x="57.7" y="179.9">2OE</text>
<text x="84.5" y="179.2">LTA-1000HR</text>
<text x="88.2" y="176.6">BAR1</text>
<text x="131.2" y="177.4">R5</text>
<text x="135.5" y="177.4">150</text>
<text x="65.6" y="181.1" transform="rotate(-90 65.6 181.1)">GND</text>
<text x="62.7" y="193.9">GND</text>
</g>
<g font-size="1.8" fill="#0000c2">
<text x="219.8" y="19.4">PIN</text>
<text x="224.5" y="19.4">NUMBER</text>
<text x="244.9" y="19.4">PORT</text>
<text x="251.2" y="19.4">CONNECTIONS</text>
<text x="215.7" y="29.7">3,</text>
<text x="218.7" y="29.7">9,</text>
<text x="221.6" y="29.7">10,</text>
<text x="225.4" y="25">2</text>
<text x="225.8" y="29.7">12,</text>
<text x="230" y="29.7">17,</text>
<text x="234.2" y="29.7">21,</text>
<text x="238.8" y="29.7">RA1,</text>
<text x="244.2" y="29.7">RA2,</text>
<text x="244.8" y="25">AN0,RA0,</text>
<text x="249.5" y="29.7">RA3,</text>
<text x="254.4" y="25">POT INPUT</text>
<text x="254.8" y="29.7">RA4,</text>
<text x="260.2" y="29.7">RB8,</text>
<text x="265.7" y="29.7">RB10,</text>
<text x="222.8" y="31.7">22,</text>
<text x="226.9" y="31.7">26</text>
<text x="241.9" y="31.7">RB11,</text>
<text x="248.6" y="31.7">RB15</text>
<text x="254.7" y="31.7">TO 74HCT244</text>
<text x="224.7" y="37.1">24</text>
<text x="225.4" y="40.9">6</text>
<text x="243.4" y="37.1">OC4,RB13,</text>
<text x="251.2" y="40.9">RB2,1A</text>
<text x="254.6" y="37.1">Enable</text>
<text x="262.1" y="37.1">1,</text>
<text x="265.1" y="37.1">2</text>
<text x="225.4" y="45.3">7</text>
<text x="251.2" y="45.3">RB3,2A</text>
<text x="224.7" y="50.4">18</text>
<text x="244.5" y="50.4">RB9,</text>
<text x="250" y="50.4">INPUT</text>
<text x="256.7" y="50.4">CAPTURE</text>
<text x="62.2" y="57.2">AN0</text>
<text x="56.8" y="60.7">TO</text>
<text x="56.8" y="65.8">TO</text>
<text x="56.8" y="63.3">TO</text>
<text x="60.6" y="60.7">74HCT244</text>
<text x="60.6" y="65.8">74HCT244</text>
<text x="60.6" y="63.3">74HCT244</text>
<text x="157.4" y="65.5">BENCHTOP</text>
<text x="168.8" y="65.5">POWER</text>
<text x="176.8" y="65.5">SUPPLY</text>
<text x="56.8" y="68.3">TO</text>
<text x="60.6" y="68.3">74HCT244</text>
<text x="126.4" y="74.4">TO</text>
<text x="126.4" y="77">TO</text>
<text x="130.2" y="74.4">74HCT244</text>
<text x="130.2" y="77">74HCT244</text>
<text x="114.7" y="81.5">OC4</text>
<text x="126.4" y="79.5">TO</text>
<text x="130.2" y="79.5">74HCT244</text>
<text x="126.7" y="87.1">TO</text>
<text x="130.5" y="87.1">74HCT244</text>
<text x="129.4" y="100.1">Enables</text>
<text x="138.2" y="100.1">for</text>
<text x="228.3" y="100.3">Can</text>
<text x="233.3" y="100.3">connect</text>
<text x="242.2" y="100.3">second</text>
<text x="250.4" y="100.3">motor</text>
<text x="104.1" y="105.4">IC2</text>
<text x="128.3" y="102.1">second</text>
<text x="134.7" y="108">OC3</text>
<text x="136.4" y="102.1">motor</text>
<text x="232.6" y="102.4">across</text>
<text x="240.4" y="102.4">these</text>
<text x="246.9" y="102.4">leads</text>
<text x="255.5" y="137.4">DECOUPLING</text>
<text x="256.8" y="139.5">CAPACITOR</text>
<text x="254" y="146">VCC2</text>
<text x="254" y="148.1">SN754410</text>
<text x="267.7" y="146.6">74HCT244</text>
<text x="34.5" y="154.7">RA1</text>
<text x="34.3" y="159.8">RA3</text>
<text x="34.5" y="157.2">RA2</text>
<text x="34.3" y="162.1">RA4</text>
<text x="34.4" y="167.6">RB10</text>
<text x="34.7" y="164.9">RB8</text>
<text x="34.4" y="169.9">RB11</text>
<text x="34.4" y="172.5">RB15</text>
</g>
<g font-size="1.8" fill="#a90000">
<text x="72.3" y="39.1">13</text>
<text x="107.2" y="39.1">1</text>
<text x="130.1" y="39.1">1</text>
<text x="130.1" y="41.7">2</text>
<text x="73" y="46.7">8</text>
<text x="130.1" y="44.2">3</text>
<text x="130.1" y="46.7">4</text>
<text x="174.8" y="46.7">2</text>
<text x="186.6" y="46.7">1</text>
<text x="107.2" y="48">4</text>
<text x="107.2" y="50.5">5</text>
<text x="107.2" y="53.1">6</text>
<text x="130.1" y="49.3">5</text>
<text x="30.2" y="54.7" transform="rotate(-90 30.2 54.7)">1</text>
<text x="32.9" y="56.9">2</text>
<text x="73" y="56.9">2</text>
<text x="73" y="59.4">3</text>
<text x="106.6" y="58.2">11</text>
<text x="107.2" y="55.6">7</text>
<text x="30.2" y="61" transform="rotate(-90 30.2 61)">3</text>
<text x="72.3" y="64.5">10</text>
<text x="73" y="62">9</text>
<text x="106.6" y="60.7">14</text>
<text x="106.6" y="63.2">15</text>
<text x="106.6" y="65.8">16</text>
<text x="122.5" y="63.2">2</text>
<text x="122.5" y="65.8">3</text>
<text x="140.3" y="63.2">1</text>
<text x="140.3" y="65.8">5</text>
<text x="72.3" y="67.1">12</text>
<text x="106.6" y="68.3">17</text>
<text x="106.6" y="70.9">18</text>
<text x="122.5" y="69.6">4</text>
<text x="72.3" y="75.9">28</text>
<text x="106.6" y="73.4">21</text>
<text x="106.6" y="75.9">22</text>
<text x="168.7" y="75" transform="rotate(-90 168.7 75)">16</text>
<text x="173.7" y="74.4" transform="rotate(-90 173.7 74.4)">8</text>
<text x="72.3" y="83.6">27</text>
<text x="106.6" y="78.5">23</text>
<text x="106.6" y="81">24</text>
<text x="106.6" y="83.6">25</text>
<text x="159.3" y="82.3">2</text>
<text x="182.2" y="82.3">3</text>
<text x="242" y="79.4" transform="rotate(-90 242 79.4)">1</text>
<text x="106.6" y="86.1">26</text>
<text x="159.3" y="87.4">7</text>
<text x="182.2" y="87.4">6</text>
<text x="242" y="89.6" transform="rotate(-90 242 89.6)">2</text>
<text x="84.8" y="92.8" transform="rotate(-90 84.8 92.8)">19</text>
<text x="92.5" y="92.8" transform="rotate(-90 92.5 92.8)">20</text>
<text x="159.3" y="92.5">1</text>
<text x="158.7" y="97.5">10</text>
<text x="181.6" y="97.5">11</text>
<text x="158.7" y="102.6">15</text>
<text x="159.3" y="107.7">9</text>
<text x="181.6" y="102.6">14</text>
<text x="97.5" y="115.6" transform="rotate(-90 97.5 115.6)">1</text>
<text x="100.1" y="115.6" transform="rotate(-90 100.1 115.6)">2</text>
<text x="102.6" y="115.6" transform="rotate(-90 102.6 115.6)">3</text>
<text x="105.2" y="115.6" transform="rotate(-90 105.2 115.6)">4</text>
<text x="166.1" y="117.5" transform="rotate(-90 166.1 117.5)">4</text>
<text x="168.7" y="117.5" transform="rotate(-90 168.7 117.5)">5</text>
<text x="173.7" y="118.2" transform="rotate(-90 173.7 118.2)">12</text>
<text x="176.3" y="118.2" transform="rotate(-90 176.3 118.2)">13</text>
<text x="176.1" y="139.4">2</text>
<text x="187.9" y="139.4">1</text>
<text x="64.5" y="149.9" transform="rotate(-90 64.5 149.9)">20</text>
<text x="88.2" y="148.3">1</text>
<text x="95.2" y="148.3">20</text>
<text x="53.9" y="153.4">2</text>
<text x="53.9" y="156">4</text>
<text x="73.6" y="153.4">18</text>
<text x="73.6" y="156">16</text>
<text x="88.2" y="150.9">2</text>
<text x="88.2" y="153.4">3</text>
<text x="88.2" y="156">4</text>
<text x="95.2" y="150.9">19</text>
<text x="95.2" y="153.4">18</text>
<text x="95.2" y="156">17</text>
<text x="53.9" y="158.5">6</text>
<text x="53.9" y="161">8</text>
<text x="73.6" y="158.5">14</text>
<text x="73.6" y="161">12</text>
<text x="88.2" y="158.5">5</text>
<text x="88.2" y="161">6</text>
<text x="95.2" y="158.5">16</text>
<text x="95.2" y="161">15</text>
<text x="53.3" y="163.6">17</text>
<text x="53.3" y="166.1">15</text>
<text x="74.2" y="163.6">3</text>
<text x="74.2" y="166.1">5</text>
<text x="88.2" y="163.6">7</text>
<text x="88.2" y="166.1">8</text>
<text x="95.2" y="163.6">14</text>
<text x="95.2" y="166.1">13</text>
<text x="53.3" y="168.7">13</text>
<text x="53.3" y="171.2">11</text>
<text x="74.2" y="168.7">7</text>
<text x="74.2" y="171.2">9</text>
<text x="87.6" y="171.2">10</text>
<text x="88.2" y="168.7">9</text>
<text x="95.2" y="168.7">12</text>
<text x="95.2" y="171.2">11</text>
<text x="53.3" y="178.8">19</text>
<text x="53.9" y="176.3">1</text>
<text x="64.5" y="185.5" transform="rotate(-90 64.5 185.5)">10</text>
</g>
</svg>
